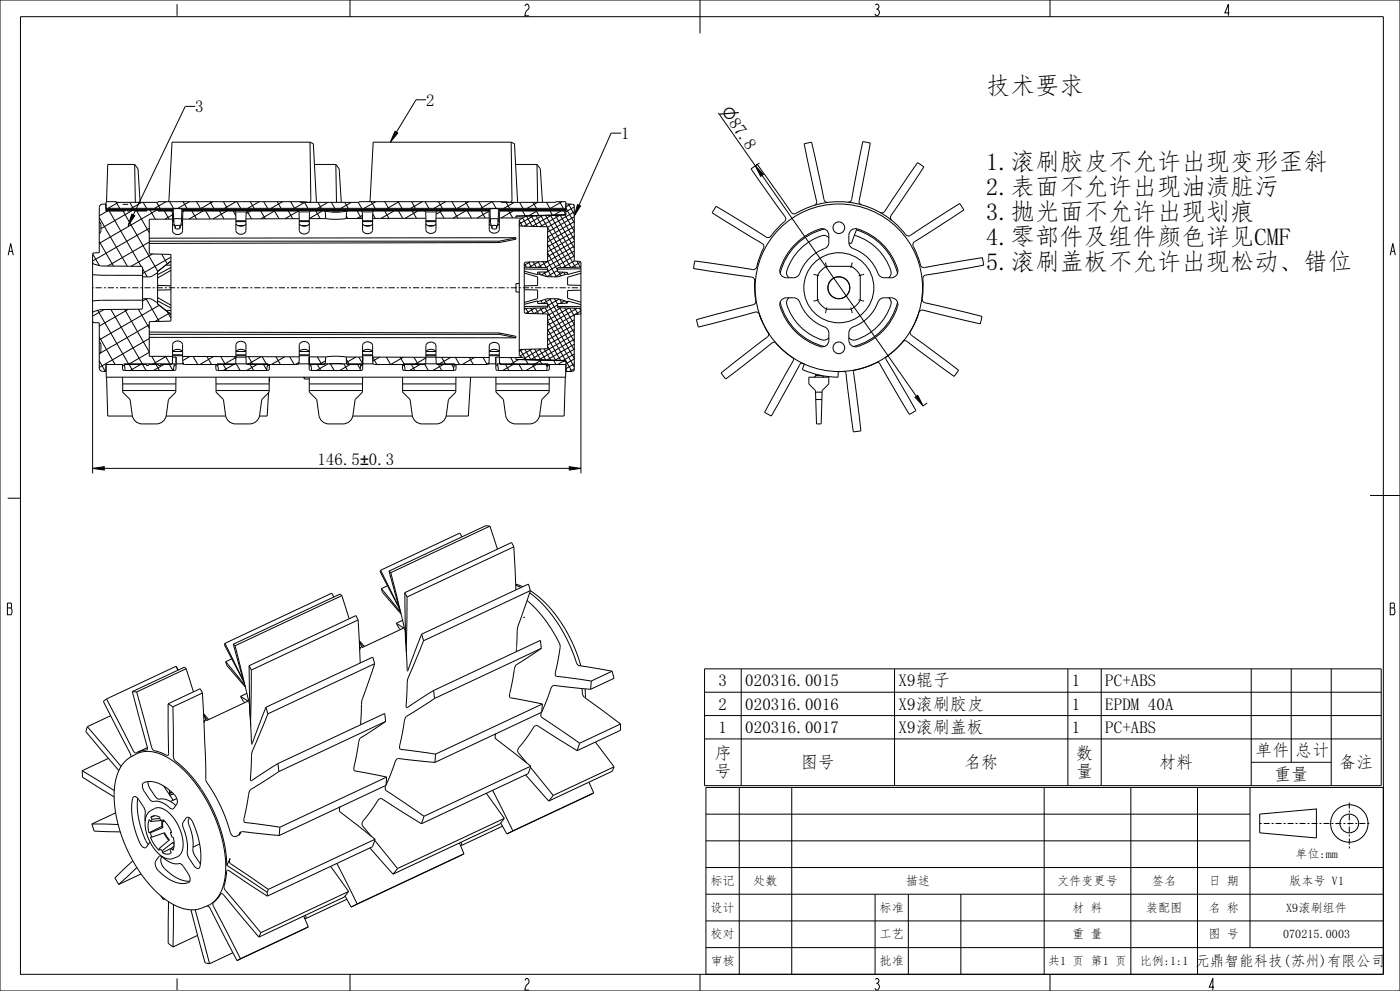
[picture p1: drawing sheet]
<svg xmlns="http://www.w3.org/2000/svg" width="420mm" height="297mm" viewBox="0 0 420 297" stroke-linecap="round" stroke-linejoin="round" font-family="sans-serif">
<g fill="none" stroke="#000" stroke-width=".3">
<path d="M0 0h420v297h-420zM105 0v5M210 0v10M315 0v5M58.6 31.9h-3l-15.6 32.5M118.5 39.4l.8 .5-2.2 2.7zM127.8 29.9h-3l-5.9 9.7M186.3 39.9h-3l-9.6 21.6M215.5 33.8l11.1 15.9M40.4 49.3l.3 .3a3.3 3.3 0 0 1 .8 3l.5 8M40.4 49.3h-8.1l-.3 11.1M40.4 49.3l.2 11.3"/>
<path d="M93 42.6h-41.4l-.9 17.2-.2 .6M93 42.6l1 .5 1 17.5M93 42.6l.2 17.3-.1 .5-.3 .2M94.3 49.3h6.4M100.7 49.3l.3 .3a3.3 3.3 0 0 1 .9 3l.5 8M100.7 49.3l.2 11.3M153.3 42.6h-41.3l-1 17.2-.2 .6M153.3 42.6l1 .5 1 17.5M153.3 42.6l.3 17.3-.1 .5-.4 .2M154.7 49.3h6.4M161.1 49.3l.3 .3a3.3 3.3 0 0 1 .8 3l.5 8M161.1 49.3l.2 11.3"/>
<path d="M226.6 49.7l2.4 2.6-.8 .5zM227.8 48.8l-1.3 1M228.6 52.6l46.3 66.2M27.8 78.7l.4 .4 2.2 .6 11.9 .1 .5 .5v11.9l-.3 .4-12.1 .2-2.2 .5-.4 .5M27.8 76.1l2 3.5M29.8 66.5l.5 .9-.1 2-.4 .6M29.8 72.4l4.2 7.3M29.8 65.2l8.4 14.6M31.6 61.1l.2 .4M31.8 63.1h5.8M31.8 62.8h20.2M31.8 62.3l.1 .1"/>
<path d="M32.2 63.2l-2.4 1.5M32.8 63.2l9.6 16.6M34.8 60.4l1.1 2M35.5 60.6l-3.1 1.8M36.9 63.2l10.4 18.1M38.2 62.9h-.6v.3h-5.8v-2.1l-1.1 .1a1 1 0 0 0-.9 1v13.5l-1.5 .1-.5 .5v65.6M38.2 62.9l.7 .1M38.2 62.9v.3h1.3v-.3M38.9 63v.2M38.9 60.6l1 1.8M39.4 63.2l-9.1 5.3M39.5 64.2l.9 .5-1.9 2.9z"/>
<path d="M39.5 62.9l-.6 .1M39.5 62.9h.6v.3h4v-.3h3.4M39.9 62.9l-.4 .3M40.1 63.1h4M41 63.2l3.8 6.5M42.5 60.6l-3.1 1.8M42.9 60.6l1.1 1.8M44.8 71.4l110-.2v.5l-5 1M44.8 68.4l-17 9.8M44.8 72.5l-12.5 7.2M45 62.9l1.6 2.8M45.8 76.1l-6.4 3.7"/>
<path d="M47 60.6l1 1.8M47.1 62.9l-17.3 10M47.4 62.9v.3l4.1 .1 .2 .4 .1 2M47.5 62.9l.3 .1M47.5 62.9v.3M47.8 63l.1 .3M47.8 63v.3M47.9 63.1h4.1M48.5 76.2l1.7 2.9M49.3 63.2l1.4 2.5M49.8 60.4l-3.4 2M50.9 60.4l1.1 2"/>
<path d="M51.3 78.3l-4 3.1M51.3 77.1l-8.5 4.9M51.3 78.2l-4 3.1v9.8l4 3.1M51.3 79.5h-1.6M51.6 63.5h.4M51.7 64.4l-2.2 1.3M51.8 66.4h.3M51.8 67.1l.6 .5M51.8 66.2h.3M51.8 65.7h-7v10.4l6.5 .2v19.9l-6.5 .2v10.4h7M51.8 69.2h.1M51.8 65.7v3.5"/>
<path d="M52 62.8l.3-.2a2.73 2.73 0 0 1 2.2 .2M52 62.8v.3M52 63.1l.1 3.5M52.1 66.6v-1l1.2-.1 1.1 .1 .1 1M52.1 66.6h.1M52.1 66.6l.5 1.9M52.6 68.5v-.9l.7-.1 .7 .1v.9M52.6 68.5h.1M52.6 68.5l.7 .1 .6-.1M54 68.5h-.1M54.4 66.6l-.5 1.9M54.4 66.4h.4"/>
<path d="M54.5 66.6h-.1M54.5 66.2h.3M54.5 63.1v3.5M54.5 63.5h.4M54.5 63.1h92.5M54.5 62.8v.3M54.5 62.8h92.5M54.8 65.7v3.5a1.57 1.57 0 0 1-1.5 1.1 1.57 1.57 0 0 1-1.5-1.1M54.8 67.1l-.6 .5M54.8 65.6v.1M54.9 60.4l1.2 2M56.8 60.4l-3.4 2"/>
<path d="M57.6 63.2l1.4 2.4M59 60.4l1.1 2M60.9 63.2l-4.2 2.5M61.7 63.2l1.4 2.4M63 60.4l1.1 2M63.8 60.4l-3.4 2M65.8 63.2l1.4 2.4M67 60.4l1.2 2M68 63.2l-4.1 2.4M70 63.2l.7 1.4M70.6 63.5h3.3M70.8 66.4h3"/>
<path d="M70.8 66.2h3M70.8 65.6l-.1-1.9-.5-.5h-14.9l-.5 .5v2M70.8 65.6l-16 .1M70.8 60.4l-3.5 2M71.1 60.4l1.1 2M71.4 67.6h1.8M73.8 65.6v3.6a1.59 1.59 0 0 1-1.5 1 1.59 1.59 0 0 1-1.5-1.1v-3.5M73.8 67.1a2 2 0 0 1-3 0M74.1 63.3l1.4 2.3M75.1 60.4l1.1 2M75.2 63.2l-1.4 .8M77.8 60.4l-3.5 2"/>
<path d="M78.2 63.2l1.4 2.4M79.1 60.4l1.2 2M83.2 60.4l1.1 2M83.7 65.6l-1.3-2.4-4.1 2.4M84.8 60.4l-3.5 2M86.5 63.2l1.3 2.3M87.2 60.4l1.1 2M89.4 63.3l-3.9 2.3M89.6 63.5h3.3M89.8 66.4h3M89.8 66.2h3M89.8 65.5l-.1-1.8-.5-.5h-14.9l-.5 .5v1.9"/>
<path d="M89.8 65.5l-16 .1M90 60.4l2.4 .2M90 60.4h-42.6l-.3 .2h-12.1l-.2-.2h-3v2h138l-.1-2h-3l-.2 .2h-15.9l-.2-.2M90 60.4l.3 .2h17.2M90.4 67.6h1.8M91.3 60.6l1.1 1.8M91.4 60.6l-3.1 1.8M92.8 65.5v3.6a1.59 1.59 0 0 1-1.5 1 1.59 1.59 0 0 1-1.5-1.1v-3.5M92.8 67.1a2 2 0 0 1-3 0M94.8 63.2l1.3 2.3M95.4 60.6l1 1.8M96.7 63.2l-3.9 2.3"/>
<path d="M97.2 63.2l-4.1 .1-.3 .4v1.8M97.2 63.2l3.7 .3 3.3-.2M97.2 63.2l.4 .5 .1 1.8M97.7 65.5h-4.9M98.4 60.6l-3.1 1.8M99.4 60.6l1 1.8M99.5 63.5h2.6M103.4 60.6l1.1 1.8M103.9 65.5a20.7 20.7 0 0 1-6.2 0M103.9 64.8l.4 .7M105.4 60.6l-3.1 1.8M107.2 63.2l1.3 2.3"/>
<path d="M107.5 60.6l1 1.8M108.6 63.5h3.3M108.7 64.5l-1.6 1M108.8 66.4h3M108.8 66.2h3M108.8 65.5l-.1-1.8-.2-.4-4.1-.1-.5 .5v1.8M108.8 65.5h-4.9M109.4 67.6h1.8M111.4 60.4l1.1 2M111.8 65.5v3.5a1.6 1.6 0 0 1-1.5 1 1.6 1.6 0 0 1-1.5-1.1v-3.4M111.8 67.1a2 2 0 0 1-3 0M111.8 64.2l.8 1.3"/>
<path d="M112.7 60.4l-3.4 2M115.4 60.4l1.2 2M115.4 63.2l1.3 2.2M118.1 63.2l-3.8 2.3M119.5 60.4l1.1 2M119.6 63.2l1.2 2.2M119.7 60.4l-3.5 2M123.5 60.4l1.1 2M123.7 63.2l1.3 2.2M125.3 63.2l-3.8 2.2M126.7 60.4l-3.5 2M127.5 60.4l1.2 2"/>
<path d="M127.6 63.5h3.3M127.8 66.4h3M127.8 66.2h3M127.8 65.4l-.1-1.7-.5-.5h-14.9l-.5 .5v1.8M127.8 65.4l-16 .1M128.4 67.6h1.8M130.8 65.4v3.5a1.6 1.6 0 0 1-1.5 1.1 1.6 1.6 0 0 1-1.5-1.1v-3.5M130.8 67.1a2 2 0 0 1-3 0M131.6 60.4l1.1 2M132 63.2l1.2 2.2M132.5 63.2l-1.7 1M133.7 60.4l-3.5 2"/>
<path d="M135.6 60.4l1.1 2M136.1 63.2l1.2 2.2M139.6 63.2l-3.7 2.2M139.6 60.4l1.2 2M140.2 63.2l1.2 2.2M140.7 60.4l-3.5 2M143.7 60.4l1.1 2M144.2 62.4l3.4-2 1.2 2M144.4 63.2l1.2 2.1M146.5 63.4l-3.4 2M146.8 67.1l.6 .5M146.8 66.4h.3"/>
<path d="M146.8 66.2h.3M146.8 65.3l-.1-1.6-.5-.5h-14.9l-.5 .5v1.7M146.8 65.3v3.5a1.6 1.6 0 0 0 1.5 1.1 1.6 1.6 0 0 0 1.5-1.1M146.8 65.3l-16 .1M147 62.8l.3-.2a2.73 2.73 0 0 1 2.2 .2M147 62.8v.3M147 63.5l.1 3.1M147 63.1v.4h-.4M147.1 66.6v-1l1.2-.1 1.1 .1 .1 1M147.1 66.6h.1M147.1 66.6l.5 1.9M147.6 68.5v-.9l.7-.1 .7 .1v.9"/>
<path d="M147.6 68.5h.1M147.6 68.5l.7 .1 .6-.1M149 68.5h-.1M149.4 66.4h.4M149.4 66.6l-.5 1.9M149.5 66.6h-.1M149.5 66.2h.3M149.5 63.5h.4M149.5 63.1h20.3M149.5 63.1v3.5M149.5 62.8h20.3M149.5 62.8v.3"/>
<path d="M149.8 72.7l-105 .3M149.8 72.3h-105M149.8 72.3v.4M149.8 65.3h7l1.4 2.5M149.8 65.3v3.5M149.8 67.1l-.6 .5M149.8 68.8h.1M150.4 60.4l2.4 .2M150.4 60.4h-42.7l-.2 .2M151.8 60.6l1.1 1.8M152.6 63.2l1.2 2.1M153.9 63.2l-3.6 2.1"/>
<path d="M154.3 60.6l-3.1 1.8M154.8 71.3l-5 1M154.8 64.7v.7M155.8 67.3l.5 .5 8 .2v10.4l-6.5 .2-.5 .5v14.6l.5 .2 6.5 .2v10.4l-8 .2-.5 .5M155.8 66.2l.9 1.6M155.9 60.6l1 1.8M156.8 63.2l.8 1.5M157.3 79l.6 1.1M158.5 64.7l-1.1 .3-1.6 .9v40.7l1.6 .9 1.1 .2M158.5 64.7l11.3-.3v-3.3l2 .1 .5 .5v16.5l1.5 .1 .5 .5v63.1M158.5 78.5l.9 1.6M159 78.5l-1.7 1"/>
<path d="M159.4 64.7l1.8 3.2M159.9 60.6l1 1.8M160 78.5l.9 1.7M160 64.7l-4.2 2.4M160.8 64.7l1.9 3.2M160.9 63.2l.8 1.4M161.1 63.2l-2.4 1.4M161.3 60.6l-3.2 1.8M161.4 78.5l1 1.7M161.6 78.5l-2.8 1.6M162.3 64.6l1.9 3.4M162.7 64.6l-5.5 3.2"/>
<path d="M162.9 78.4l1 1.8M163.7 64.6l9 15.5M163.9 60.6l1.1 1.8M164.3 78.3l2.7 4.7M164.3 75.8l3 5.2M164.3 73.2l4 7M164.3 70.7l5.5 9.5M164.3 68.1l6.9 12M165 63.2l.7 1.3M165.2 64.6l7.1 12.3M165.3 64.6l-5.7 3.2-1.7-3M166.6 64.5l5.7 9.9"/>
<path d="M167.9 60.4l1.1 2M168 64.5l-5.9 3.4M168 64.5l4.3 7.3M168.2 63.2l-2 1.2M168.6 60.4l-3.5 2M169.2 63.2l.5 .9M169.5 64.5l2.8 4.8M169.8 63.2h-19.5l-.5 .5v1.6M169.8 64.2l-1 .2-10.3 .3M169.8 62.4l2.5 4.3M169.8 64.1l-1 .3-14 .4M170.5 61.2l1.8 3"/>
<path d="M171.2 61.2l-1.4 .8M172.1 61.3l.2 .3M172.3 62l-2.5 1.5M172.3 63.5l-8 4.6M172.3 65l-8 4.6M172.3 66.4l-8 4.6M172.3 67.9l-8 4.6M172.3 69.4l-8 4.6M172.3 70.8l-8 4.7M172.3 72.3l-8 4.6M172.3 73.8l-11.1 6.4M172.3 75.2l-8.6 5"/>
<path d="M172.3 76.7l-8 4.6M172.3 78.2l-3.5 2M173.1 78.3l1 1.8M173.2 61.3l1 .4-1.9 3zM174.2 78.5l-2.8 1.6M174.3 80l-.2 .1M238.1 73.6a16.9 16.9 0 0 1 8.7-5.1 2 2 0 0 1 1.9 2 3.9 3.9 0 0 1-.6 3.5l-.3 .3a13.2 13.2 0 0 0-8.1 8.1 2 2 0 0 1-1.7 .8h-2.1a2 2 0 0 1-1.9-2.6l1.7-3.7zM247.3 68.6a18.1 18.1 0 0 0-13.3 13.3M247.6 78.7l.3 .9M247.9 79.6v.1M247.9 79.6v.2M247.9 79.7h.1"/>
<path d="M247.9 79.8l-1.5 1.2-1.2 1.5M247.9 79.8l.2 .5M247.9 79.8h7.5M248.4 60.7l-.7-.2-.5-.7-3.7-17.2-.9 .2-1.4 .3 3.8 17.3-.1 .6-.5 .5M248.7 71.3l-.8-.6a2.8 2.8 0 0 0-2.6 .4 16.1 16.1 0 0 0-9.3 10.5l.1 .9 .6 .7M254.3 60.6l.7-.2 .5-.6 3.3-17.4 1.4 .3 .9 .2-3.4 17.3 .2 .8 .6 .4M255.2 69.2l.9-.6a3.3 3.3 0 0 1 2.5 .5 17.8 17.8 0 0 1 10.8 12.3 2 2 0 0 1-2 1.8 3.9 3.9 0 0 1-3.5-.5l-.3-.3a13.2 13.2 0 0 0-8.1-8.1 2 2 0 0 1-.8-1.7v-2.5zM255.4 79.8l1.5 1.2 1.2 1.5M255.4 79.8l-.2 .5M255.4 79.7h.1M255.7 78.7l-.3 1.1M256.3 70.6a16 16 0 0 1 11 11l-.1 .9-.6 .7"/>
<path d="M256.9 68.9a18.1 18.1 0 0 1 12.4 13M256.9 68.9l-1.5 4.1-.7-.2M257.1 68.6l-.2 .3M264 63.7l.7 .1 .7-.4 9.9-14.7 1.1 .8 .8 .5-9.9 14.6-.2 .8 .4 .6M27.8 82.2l2.6 .3 12.4 .2M27.8 96.2l.5 .5h1.5v13.6a1 1 0 0 0 .9 1h1.1v-2.1M27.8 86.2h.3M28.7 86.2h1.8M29.3 93l9.4 16.2M31.1 86.2h.6M31.2 92.8l-3.4 2M32.3 86.2h1.9"/>
<path d="M33.3 92.7l10.5 18.3M34.8 86.2h.6M36 86.2h1.9M37.4 92.7l7.4 12.8M38.5 86.2h.6M38.5 92.7l-8.7 5M39.7 86.2h1.8M41.5 92.7l3.3 5.7M42.1 86.2h.6M42.8 89.8l-12.4 .2-2.6 .3M42.8 89.5l2.5 .1 1.8 1 .2 .5M42.8 80.6l1.4 2.4"/>
<path d="M43.3 86.2h1.9M43.8 89.5l3.9 6.8M44 89.5l-1.2 .7M44.8 97.3l-15 8.7 .5-.9-.1-2-.4-.6M44.8 99.5l105 .3M45.8 86.2h.6M47 86.2h1.9M47.3 81.4l-.2 .4-1.8 1.1h-2.5M47.3 89.2l4 2.3M47.3 90.2l4 2.1M47.3 85.5l4 .1M47.3 91.1l4 3.1"/>
<path d="M47.7 91.5l-17.9 10.4M49.5 86.2h.6M49.7 93h1.6M50.2 93.4l1.1 1.9M50.7 86.2h1.8M50.8 93.9l-4.3 2.5M51.3 81l-4 2.3M51.3 80.2l-4 2.1M51.3 86.8l-4 .1M53.1 86.2h.6M54.3 86.2h1.9M56.8 86.2h.6"/>
<path d="M58 86.2h1.8M60.4 86.2h.6M61.6 86.2h1.9M64.1 86.2h.6M65.3 86.2h1.9M67.8 86.2h.6M69 86.2h1.8M71.4 86.2h.6M72.6 86.2h1.9M75.1 86.2h.6M76.3 86.2h1.9M78.8 86.2h.6"/>
<path d="M80 86.2h1.8M82.4 86.2h.6M83.6 86.2h1.9M86.1 86.2h.6M87.3 86.2h1.8M89.7 86.2h.6M90.9 86.2h1.9M93.4 86.2h.6M94.6 86.2h1.9M97.1 86.2h.6M98.3 86.2h1.8M100.7 86.2h.6"/>
<path d="M101.9 86.2h1.9M104.4 86.2h.6M105.6 86.2h1.9M108.1 86.2h.6M109.3 86.2h1.8M111.7 86.2h.6M112.9 86.2h1.9M115.4 86.2h.6M116.6 86.2h1.8M119 86.2h.6M120.2 86.2h1.9M122.7 86.2h.6"/>
<path d="M123.9 86.2h1.9M126.4 86.2h.6M127.6 86.2h1.8M130 86.2h.6M131.2 86.2h1.9M133.7 86.2h.6M134.9 86.2h1.9M137.4 86.2h.6M138.6 86.2h1.8M141 86.2h.6M142.2 86.2h1.9M144.7 86.2h.6"/>
<path d="M145.9 86.2h1.8M148.3 86.2h.6M149.5 86.2h1.9M149.8 99.8l5 1v.4l-110-.1M149.8 99.8v.4M152 86.2h.6M153.2 86.2h1.9M155.7 86.2h.6M155.8 85h-1v2.5h1M156.9 86.2h1.8M157.3 81.8l4 1.2v2.6l-4 .1M157.3 80.1l7 .1v1.3h-3v.8l-4-1"/>
<path d="M157.3 86.8l4 .1v2.6l-4 1.2M157.3 91.2l4-1v.7l3 .1v1.2l-7 .2M157.3 80.6l7 .1M157.7 92.4l.9 1.6M157.8 92.4l-.5 .3M159.2 92.4l.9 1.6M159.3 86.2h.6M160.5 92.3l-2.8 1.6M160.5 86.2h1.9M160.6 92.3l1 1.7M161.3 90.4l2.7-.8 3-.1 3.3 .9M161.3 82.1l2.7 .8 3 .1 3.3-.9"/>
<path d="M161.4 81.5l-.1 .1M161.7 81.5l.5 .8M162.1 92.3l1 1.8M162.3 90.1l.5 .9M163 86.2h.6M163.2 92.3l-3 1.7M163.2 81.5l.8 1.4M163.5 92.3l8.8 15.2M163.5 89.7l8.8 15.2M164 81.5l-1.6 .9M164.2 86.2h1.9M164.3 91.8l-7 .1"/>
<path d="M164.3 98.7l5.4 9.3M164.3 96.1l8 13.9M164.3 80.9l1.2 2.1M164.9 89.5l7.4 12.9M165.3 89.5l-2.4 1.5M166.3 89.5l1 1.7M166.7 86.2h.6M167.3 91.8l7 .1M167.3 81.1l-3.2 1.8M167.3 91.4l-4.7 2.7M167.6 81.5l.7 1.2M167.7 89.6l-3.4 2"/>
<path d="M167.9 86.2h1.8M167.9 89.7l.7 1.2M167.9 92.3l4.4 7.5M168.2 92.3l-3.9 2.3M168.9 81.6l-2.3 1.4M169.1 81.6l.4 .7M169.4 90.2l-1.4 .8M169.4 92.3l2.9 5-8 4.6M169.7 90.3l.3 .5M170.3 86.2h.6M170.7 92.3l-6.4 3.7M170.9 92.3l1.4 2.4"/>
<path d="M171.5 86.2h1.9M172.3 94.4l-8 4.6M172.3 95.8l-8 4.6M172.3 98.8l-8 4.6M172.4 92.4l1 1.8M173.1 92.4l-8.8 5.1M173.9 92.4l.4 .7M174 86.2h.3M174.3 93.7l-.5 .5h-1.5v16.6l-.3 .4-2.2 .2v-3.4l-11.3-.3M174.3 81.9l-4 1.2v2.3l4 .1M174.3 80.1l-7 .1v1.3l3 .2v.6l4-1.1M174.3 87l-4 .1v2.3l4 1.2"/>
<path d="M174.3 91.3l-4-1.1v.6l-3 .2v1.2l7 .2M174.3 80.6l-7 .1M174.3 93.2l-1.8 1M227.9 94.5l1.2 2.8 1.5 2.7M230.6 99.9l-.3 1-14 10.9 .3 .4 1.1 1.4 13.9-10.8 1.1-.2M234 90.6a18.1 18.1 0 0 0 13.3 13.3M234.6 89.8l1.3-.6a3.9 3.9 0 0 1 3.5 .6l.3 .3a13.2 13.2 0 0 0 8.1 8.1 2 2 0 0 1 .9 1.7v2.1a2 2 0 0 1-2.7 1.9 18 18 0 0 1-12.1-12.8zM236.7 89.2l-.6 .8a2.8 2.8 0 0 0 .4 2.6 16.1 16.1 0 0 0 10.5 9.3l.9-.1 .8-.6M244.1 82.2l1.1 .3M245.1 90l-1 .3M245.1 82.5h.1M245.1 90h.1"/>
<path d="M245.2 82.5l.5 .2M245.2 90l1.2 1.5 1.5 1.2M245.2 82.5v7.5M245.2 90h-.1M245.7 89.8l-.5 .2M247.9 92.8h.1M247.9 92.7l-.3 1.1M247.9 92.7h7.5M248.1 92.2l-.2 .5M255.2 92.2l.2 .5M255.4 92.7v.1M255.4 92.8h.1"/>
<path d="M255.4 92.8l.3 1M257.6 89.8l.5 .2M258.1 90l-1.2 1.5-1.5 1.2M258.1 82.5l-.5 .2M258.1 90h.1M258.1 82.5v7.5M258.2 90h.1M258.2 82.5h.1M258.2 90l1 .3M258.2 82.5h-.1M259.2 82.2l-1 .3M263.9 89.8a3.9 3.9 0 0 1 3.5-.6 2 2 0 0 1 1.9 2.6 18 18 0 0 1-12.8 12.2 2 2 0 0 1-1.8-2 3.9 3.9 0 0 1 .5-3.5l.3-.3a13.2 13.2 0 0 0 8.1-8.1z"/>
<path d="M266.6 89.2l.6 .8a2.8 2.8 0 0 1-.4 2.6 16.1 16.1 0 0 1-10.5 9.3l-.9-.1-.7-.6M269.3 90.6a18.1 18.1 0 0 1-13.3 13.3M273 99.3l.3 1.1 14.3 10.6-.3 .3-1.1 1.5-14.1-10.5-1.1-.1M274.7 96.1l1.1-2.7 1-.5 17.3 4.2 .5-2.3-17.5-4.2-.4-.9 .2-3.1v-3.2l.3-.7 .5-.3 17.4-2.9-.4-2.3-17.8 3-.7-.6-1-3-1.3-2.9v-.7l.4-.5 14.8-9.6-1.2-1.9-14.8 9.6h-1a25.7 25.7 0 0 0-33.8-6.5l-.9-.4-10.2-14.4-1.9 1.3 10.4 14.8-.3 .9-2.2 2.2-2 2.4-.7 .3-.6-.2-15.1-9.2-1.2 2 15.3 9.4 .2 1-1.2 2.9-1 3.2-.4 .4-.7 .1-17.4-2.6-.3 2.3 17.8 2.7 .5 .8v3.1l.3 3.2-.2 .7-.5 .3-17.1 4.5 .6 2.2 17.2-4.5 1 .4 .9 2.2M275.4 94.6l-2.4 4.9M29.8 108.2l1.8 3.1M29.8 101l4.7 8.2M31.8 109.2h5M32 113l.3 11.7h7.4M36.8 113v4.5l2.2 2.2 .7 4.8a3 3 0 0 0 2.9 2.5h4.3a3 3 0 0 0 3-2.5l.6-4.8 2.2-2.2 .1-4.5M36.8 115.1h16M36.8 117h15.9"/>
<path d="M37.1 109.6h.3M37.4 109.6l-.3-.6h15.3l-.4 2M37.4 109.6l.1 1.4M38.6 109l1.2 2M42.5 109l-3.5 2M44.8 100.2h105M44.8 101.5l-15 8.6M44.8 105.6l-6.3 3.6M45.5 106.8l1.4 2.4M46.7 109l1.1 2M49.5 109l-3.5 2M49.7 106.8l1.4 2.4"/>
<path d="M49.8 106.8l-4.2 2.4M50.7 109l1.2 2M51.8 107h1M51.8 106.3h3M51.8 106.8l-.1 2-.5 .4h-3.1v.3h-.6v-.3h-2.9v.3h-.6v-.3h-6.6v.3h-.6v-.3M51.8 103.3v3.5M51.8 106.6h3M51.8 103.3a1.58 1.58 0 0 1 1.5-1.1 1.58 1.58 0 0 1 1.5 1.1M51.8 103.3h.1M52 105.2a2.05 2.05 0 0 1 2.8 .1h-3zM52.8 109v1.7l-.5 .3h-15.1l-.4-.4-.1-1.4M52.8 107v2.2l-.6 .4"/>
<path d="M52.8 107v2M52.8 109h2.1M54.8 103.3h.1M54.8 106.8v2l.5 .4h14.9l.5-.4 .1-1.9M54.8 103.3v3.5M54.8 106.8l16 .1M54.8 108.6l.4 .6M57 106.8l-2.2 1.3M57.9 106.8l1.4 2.4M62.1 106.8l1.4 2.4M64.1 106.9l-4.2 2.3M64.7 109.2l.1 1.5 .5 .3h15.1l.4-.4v-1.4"/>
<path d="M64.8 113v4.5l2.2 2.2 .7 4.8a3 3 0 0 0 2.9 2.5h4.3a3 3 0 0 0 3-2.5l.6-4.8 2.2-2.2 .1-4.5M64.8 115.1h16M64.8 109.2l.6 .4M64.8 117h15.9M65.5 111l-.4-2h15.3l-.4 2M66.2 106.9l1.4 2.3M66.9 109l1.1 2M70.4 106.9l.4 .6M70.4 109l-3.4 2M70.8 107.1l-3.7 2.1M70.8 103.4v3.5M70.8 106.3h3"/>
<path d="M70.8 106.6h3M70.8 103.4h.1M70.8 103.4v-.1a1.59 1.59 0 0 1 1.5-1 1.59 1.59 0 0 1 1.5 1.1v3.5M70.8 107h3M70.9 109l1.1 2M71 105.2a2.05 2.05 0 0 1 2.8 .1h-3zM73.8 106.9v1.9l.5 .4h14.9l.5-.4 .1-1.9M73.8 106.9h16M74.5 106.9l1.4 2.3M74.9 109l1.2 2M77.4 109l-3.4 2M78.3 106.9l-4 2.3"/>
<path d="M78.6 106.9l1.4 2.3M79 109l1 1.9M80.6 117.7l-.4 7h-2.4M80.7 109.2l-.5 .4M80.8 113v1.3M82.8 106.9l1.3 2.3M85.4 106.9l-4 2.3M86.9 106.9l1.4 2.3M89.6 109h3.1M89.7 108.6l-1.1 .6M89.8 103.5v3.4M89.8 103.4v.1"/>
<path d="M89.8 103.4a1.59 1.59 0 0 1 1.5-1 1.59 1.59 0 0 1 1.5 1.1v3.5M89.8 106.3h3M89.8 106.6h3M90 105.2a2.05 2.05 0 0 1 2.8 .1h-3zM91 113l.4 .6M91.3 113l.1 .6M91.4 113.6h1.4M92.7 109l.1 1.7 .5 .3h15.1l.4-.4v-1.6M92.7 107l.1 2.2 .5 .4M92.7 107h.1M92.7 107v2M92.8 113v4.5l2.2 2.2 .7 4.8a3 3 0 0 0 2.9 2.5h4.3a3 3 0 0 0 3-2.5l.6-4.8 2.2-2.2 .1-4.5"/>
<path d="M92.8 117h15.9M92.8 115.1h16M92.8 107v1.8l.5 .4h4.1l.2-.4 .1-1.8M92.8 107h4.9M93.1 109h15.3l-.4 2M93.1 109h.1M93.1 109l.1 .2M93.2 109.2h.1M93.2 109.2l.3 1.8M93.3 109.6h.1M95.1 109l1.1 2M95.2 107l1.3 2.2"/>
<path d="M97.6 108.1l-1.9 1.1M97.7 107a20.7 20.7 0 0 1 6.2 0M98.4 109l-3.5 2M98.7 109h4.2M99.1 109l1.2 2M103.2 109l1.1 2M103.9 107v1.8l.5 .4h4.1l.2-.4 .1-1.8M103.9 107h4.9M103.9 107.7l.9 1.5M105.4 109l-3.5 2M106.8 107l-2.9 1.6M107.2 109l.9 1.6"/>
<path d="M107.6 107l1.1 1.9M108.8 106.3h3M108.8 106.6h3M108.8 107v-3.5a1.6 1.6 0 0 1 1.5-1.1 1.6 1.6 0 0 1 1.5 1.1v3.5M108.8 107h.1M108.8 107v2.2l-.6 .4M108.8 109h3.1M108.8 107v2M109 105.2a2.05 2.05 0 0 1 2.8 .1h-3zM111.8 107v1.8l.5 .4h14.9l.5-.4 .1-1.7M111.8 107l16 .1M111.8 107l1.3 2.2"/>
<path d="M113.9 107l-2.1 1.2M115.9 107l1.3 2.2 3.8-2.1M120.1 107.1l1.2 2.1M120.7 109.2l.1 1.5 .5 .3h15.1l.4-.4v-1.4M120.8 113v4.5l2.2 2.2 .7 4.8a3 3 0 0 0 2.9 2.5h4.3a3 3 0 0 0 3-2.5l.6-4.8 2.2-2.2 .1-4.5M120.8 117h15.9M120.8 115.1h16M120.8 109.2l.6 .4M121.5 111l-.4-2h15.3l-.4 2M123.3 109l1.2 2M124.2 107.1l1.3 2.1M126.3 109l-3.4 2"/>
<path d="M127.3 109l1.2 2M127.8 107.3l-3.4 1.9M127.8 106.3h3M127.8 106.6h3M127.8 107.1v-3.6a1.6 1.6 0 0 1 1.5-1 1.6 1.6 0 0 1 1.5 1.1v3.5M127.8 107h3M128 105.2a2.05 2.05 0 0 1 2.8 .1h-3zM130.8 107.1v1.7l.5 .4h14.9l.5-.4M130.8 107.1h16M131.4 109l1.1 2M132.5 107.1l1.2 2.1M133.3 109l-3.4 2"/>
<path d="M135.2 107.1l-3.7 2.1M135.4 109l.7 1.2M136.6 107.1l1.3 2.1M136.7 109.2l-.5 .4M140.8 107.1l1.2 2.1M141.2 113l-.7 11.7h-6.7M142.3 107.1l-3.6 2.1M144.9 107.1l1.2 2.1M146.6 109h2.1M146.7 108.7l-.9 .5M146.8 106.3h3M146.8 106.6h3"/>
<path d="M146.8 107.1v-3.4a1.59 1.59 0 0 1 1.5-1.1 1.59 1.59 0 0 1 1.5 1.1v3.5M146.8 107.1l-.1 1.7M147 105.2a2.05 2.05 0 0 1 2.8 .1h-3zM148.7 107l.1 2.2 .6 .4M148.7 109l.1 1.7 .5 .3h15.1l.4-.4v-1.4M148.7 107h1.1M148.7 107v2M148.8 117.5h.1M148.8 117h15.9M148.8 115.1h16M148.8 113v4.5M149.5 111l-.4-2h15.3l-.4 2"/>
<path d="M149.8 100.2l5 1M149.8 107.2v1.6l.5 .4h19.5l-.1 3.8h-137.8l-.1-3.8M149.8 107.2h5M149.8 108.5l.4 .7M151.5 109l1.2 2M153.2 107.2l1.2 2M154.3 109l-3.5 2M154.8 107.7l3.7 .1M155.6 107.8l-2.6 1.4M155.6 109l1.1 2M156 104.8l1.7 2.8M156.7 107.1h-1.9v.6l14 .4"/>
<path d="M156.9 104.7l-1.1 .6M157.7 107.8l.8 1.4M158.5 107.8l10.3 .3M158.9 104.7l1.8 3.1M159.5 104.6l-3.5 2.1M159.6 109l1.2 2M160.4 104.6l1.8 3.2M161.3 109l-3.5 2M161.8 104.6l1.9 3.3M161.9 107.9l.8 1.3M162.2 104.6l-4.9 2.8M162.4 107.9l-2.2 1.3"/>
<path d="M163.3 104.5l1.9 3.4M163.6 109l.5 .9M164.3 103.8l2.4 4.2M164.3 101.2l3.9 6.8M164.7 109.2l-.5 .4M164.8 113l-.1 4.5-2.2 2.2-.6 4.8a3 3 0 0 1-3 2.5h-4.3a3 3 0 0 1-2.9-2.5l-.7-4.8-2.2-2.2M166.1 108l.7 1.2M168.8 108.1l1 .3M169 108.1l.8 .2M169.1 108.2l-1.8 1M169.6 113l-.4 11.7h-7.4M169.8 110.8l.3 .6"/>
<path d="M169.8 108.2l1.7 3.1M172.3 100.2l-13.1 7.6-1.7-3.1M172.3 101.7l-10.6 6.1M172.3 103.2l-8.2 4.7M172.3 104.6l-5.8 3.4M172.3 106.1l-3.3 1.9M172.3 107.6l-2.5 1.4M172.3 109l-2.5 1.5M172.3 110.5l-1.4 .8M232.6 102.6l2.8 2.8 2.6 1.9v.5l-8.6 15.8 2 1.1 8.5-15.4 .7-.5M240.5 108.8l.8 .3M241.3 109.1l-.6 1.6a27.3 27.3 0 0 0 10.7 2.3l.1-1.7h2"/>
<path d="M242.7 113h6l-.1 2.1-1.9 1.9-.3 10h-1.4l-.3-10-2-1.9zM244.7 112.6l-.5 .4M244.7 112.6h1.6M244.7 112.1v.5M244.7 117.5h1.9M244.7 119.7h1.9M246.7 112.6l.5 .4M256.3 110.9l-.2 .7 2.2 17.5-.9 .2-1.4 .1-2.2-17.5-.4-.6M263.3 108.5l-3.8 1.6-3.3 .9M265.8 107l.1 .8 8.9 15.3-.4 .2-1.6 .9-8.9-15.2-.7-.5M271.1 102.2l-2.8 2.8-2.5 2M274.5 119.1l.8-.6 1.6 3.1z"/>
<path d="M49.8 124.7h17.9M105.8 124.7h17.9M170.8 139.9l3.5 .5-3.5 .5zM278.2 120.8l-1.4 .9M2.3 149.3h3.8M27.8 140.4l3.5-.5v1zM31.3 140.4h139.5M147 157.7l2.2 6.9M147 157.7l-1.3-.1-29 13.6M147 157.7l-29.8 13.9M411 148.5h9M100.2 178.9l-.7-1.1-32 15"/>
<path d="M102.6 178.5l2.1 6.9M102.6 178.5l-.6-.5-32 15.1M102.6 178.5l-32.1 15M114.2 170.9l5.6 11.4M114.2 170.9l-.2 .4 5.5 10.3M114.4 176.4l5.7 7M114.4 176.4l.2 .6a2.91 2.91 0 0 0 1.3 1.9l4.4 5M116.2 175.6l-1.8 .8M116.7 171.2l3.6 12.7M116.7 171.2l.5 .4M117.2 171.6l3.1 12.3M121.4 177.6l.7 1.3"/>
<path d="M121.4 177.6l.3 14.9M122.1 178.9l-.2 16.7M138.6 160.9l-.7-1.1-23.7 11.1M154.1 163.9l.7 12.9M154.1 163.9l-.6-1.3-32.1 15M154.1 163.9l-32 15M154.7 175.1l2.1 .7M154.7 175.4l1.6 .7M158.9 177.7a44.7 44.7 0 0 1 14.4 21.5l.4 .3 9.9 1.7M159.1 177a40.5 40.5 0 0 1 15.2 22.6M159.1 177l-3.8 10.9-.4 7.4M159.1 177l-.6-2-32 15.1"/>
<path d="M159.1 177l-32 15M67.5 192.8l5.6 11.5M67.5 192.8l-.2 .4 5.4 10.3M67.7 198.3l5.7 7M67.7 198.3l.2 .6a2.91 2.91 0 0 0 1.3 1.9l4.4 5M69.5 197.5l-1.8 .8M70 193.1l3.6 12.7M70 193.1l.5 .4M70.5 193.5l3.1 12.3M74.7 199.5l.7 1.3M74.7 199.5l.3 14.9M107.4 185.8l.7 12.9"/>
<path d="M107.4 185.8l-.6-1.3-32.1 15M107.4 185.8l-32 15M107.8 192l1.5 1.7M107.8 192.1l1.1 1.8M107.8 192.5l.6 1.5M108.3 194l-.4 .2M108.3 194l-.4 .8M108.4 194h-.1M108.4 194h.1M112.4 198.9l-3.8 10.9-.4 7.4M112.4 198.9l-.6-2-32 15.1M112.4 198.9l-32 15"/>
<path d="M118.9 186.8l2.2 1.4M118.9 186.8l.9 1.6 .4 .2M120.3 183.9l1.2 5.2 .2 3.4M120.8 185.9l-1.9 .9M121.3 188.1l-12.7 6M121.7 192.5v.4M121.7 192.9l.2 2.7M121.7 192.5l.1 .4M126.5 190.1l.6 1.9M126.5 190.1l-4.3 11-.3-5.5M127.1 192l-4.8 11.5-.5 7.9 .1 .6 .2 .1M158.1 180l.1 .1a36.4 36.4 0 0 1 9.9 13.6l-1.5 8 .1 .9 10.7 1.5"/>
<path d="M162.4 194.3l-.3-2.4-32 15M162.4 194.3l-7.7 5.1-.4 1.1-1.4 8.1 .3 .5 9.5 1.9M162.4 194.3l-32 15M26.2 217.8l10.1 11.9M26.2 217.8l-.4 1.5 9.9 11.6M32 209.5l8 15.6 .5 .5h.4M32 209.5l-1 .7 8.1 15.6 .1 1.1M33.2 214.5l-7 3.3M39.7 207.3l1.3 .1M39.7 207.3l4.5 16.9-.2 .6-2.7 .6M41 207.4l4.6 16.9 .6 .6 4 1.5 .4-.5-.2-15M50.4 210.9l1.5 .9"/>
<path d="M51.9 211.8l.1 15 .4 1a44 44 0 0 1 15.6 31.5M53.5 200.8l-.7-1.1-20.8 9.8M55.9 200.4l2.1 7M55.9 200.4l-.6-.5-15.6 7.4M55.9 200.4l-14.9 7M60.7 207.7l1 19.7v6.1l.4 1.1M60.7 207.7l-.6-1.3-9.7 4.5M60.7 207.7l-8.8 4.1M61.1 213.9l1.5 1.7M61.1 214.1l1.1 1.7M61.1 214.4l.6 1.5M61.6 215.9l-.4 .2"/>
<path d="M61.6 215.9l-.4 .8M61.7 215.9h-.1M61.7 215.9h.1M72.2 208.7l2.2 1.4M72.2 208.7l.9 1.6 .4 .3M73.6 205.8l1.2 5.2 .2 3.4M74.1 207.8l-1.9 .9M74.6 210l-12.7 6M75 214.4v.4zM75 214.8l.2 2.7M75.4 200.8l-.2 16.7M79.8 212l.6 1.9"/>
<path d="M79.8 212l-4.3 11-.3-5.5M80.4 213.9l-4.8 11.5-.5 7.9 .1 .6 .2 .1M115.7 216.2l-7.7 5.2-.4 1-1.5 8.1 .3 .5 9.6 1.9M115.7 216.2l-.3-2.4-32 15.1M115.7 216.2l-32.1 15M122.2 212.1h-.1M130.1 206.9l.3 2.4M130.1 206.9l-7.9 5.2M130.4 209.3l-8.7 5.6-.4 1.1-1.4 7.9 .3 .7 10.5 1.4M148.7 219.9l-.2 1 .3 .6 10.4 8.1M162.5 213.5l-.2 .8 .2 .7 11.4 7.7M162.7 211l-.2 2.5-32 15"/>
<path d="M162.7 211l-32 15M174.6 206.4a3 3 0 0 0 .8 2.6l10.8 8M175.5 206.4l.1 2.8M177.2 206.6l-11.2-1.1-.7 .8-2.8 7.1M177.4 204.1l-.2 2.5M183.6 201.2l.6 2.1-7 3.3M183.6 201.2l-6.2 2.9M186.2 217v1.9l-13.1 6.1M186.2 217l-12.3 5.7M211.4 200.5h203v35h-203zM211.4 207.5h203M211.4 214.5h203"/>
<path d="M222.4 200.5v35M268.4 200.5v35M320.4 200.5v35M330.4 200.5v35M375.4 200.5v35M387.4 200.5v28M399.4 200.5v35M24.7 231l9.6 5.9M24.7 231l.1 1.9 9.4 5.9M32.5 227.3l-7.8 3.7M39.2 226.9a11 11 0 0 0-4.9 9.3 42.3 42.3 0 0 0 9.9 28.2 20.4 20.4 0 0 0 12.6 8.2l2.4-.1 2.9-1M39.2 226.9l1.6-.9a9.4 9.4 0 0 1 9.3 .9 38.7 38.7 0 0 1 15.2 20.4 29.6 29.6 0 0 1 1.4 18.9 8.4 8.4 0 0 1-4.6 5.3"/>
<path d="M40.9 225.6h.1M41.3 225.4l-.4 .2M41.3 239.2a22.9 22.9 0 0 0 3.2 13.8M42.9 234.7a6.6 6.6 0 0 1 7 1.4l.9 .6a4.4 4.4 0 0 1 2.4 3.7l-1.1 1.9-.4 .2-.5-.2a6.2 6.2 0 0 0-5.6-2.2l-.8-.6-1.5-2.3a2.31 2.31 0 0 1-.4-2.5zM44.2 224.1l-2.9 1.3M44.4 234.2l.4 1.7 1.7 2.7a1.58 1.58 0 0 0 2.1 .8 6.3 6.3 0 0 1 4.1 2M49.1 235.6l2.8 4.2M50.8 236.8l.2 1.6M51.5 237.4l-.6 .3M51.7 237.5l-.8 .3M52.1 237.9l-1.1 .4M53 239.4l-1.9 .8"/>
<path d="M62.1 234.6h.1M62.1 234.6a52.8 52.8 0 0 1 7.3 15.5 1.54 1.54 0 0 0 1.6 .5 1.54 1.54 0 0 0 1.1-1.3l-.3 1 .4-.8 .5-.3 11.1 1.2M75.5 234h-.1M83.4 228.9l.2 2.3M83.4 228.9l-7.9 5.1M83.6 231.2l-8.6 5.6-.4 1.1-1.4 7.9 .3 .7 10.5 1.4M115.8 235.4l-.2 .8 .2 .7 11.4 7.7M116 232.9l-.2 2.5-32 15M116 232.9l-32 15M130.5 228.5l-11.2-1.1-.7 .8-2.8 7.1M130.7 226l-.2 2.5M145.9 237.7l5.4 7.6"/>
<path d="M147.8 236.9l6.1 12.1M157.7 232.2l6.9 7.9M159.1 230l6.9 8.4M159.2 229.6l-.7 2.3-32.1 15M159.2 229.6l-32 15M166 238.4l-1.4 1.7M173.1 225l-11.8-7.5-.5-.1-.7 .6-4.7 6.7v.8l2.6 3.2M173.9 222.7l-.8 2.3M176.7 234.4l1.4 3.2M178.1 237.6l-26.1 12.3M178.1 237.6l-24.2 11.4M178.6 222.4l5.6 7.4"/>
<path d="M184.2 229.8l-.6 1.4-19 8.9M184.2 229.8l-18.2 8.6M211.4 221.5h203M221.8 236v56M237.5 236v56M313.3 236v56M339.3 236v56M359.3 236v56M375 236v48M375.4 228.5h24M415 236h-203.2v56M27.6 246.9l7.8 .2"/>
<path d="M27.6 246.9l.7 2.2 7.8 .2M34.7 243.6l-7.1 3.3M39.9 258l-5.4 5.1 1.1 2M41.1 260l-5.5 5.1M43.5 246.1v-1a4.3 4.3 0 0 0-.5-3.4l-1.4-2.1a1.04 1.04 0 0 0-1.7-.6 21.1 21.1 0 0 0 2.7 14.7 .75 .75 0 0 0 1.3 .2l1.1-1.7M44.6 243.4l1.8-1.1a4.3 4.3 0 0 1 4.9 1.9 12.4 12.4 0 0 1 3.3 11.1l-1 1.3-1.7 .7a5.4 5.4 0 0 1-5.6-2.9 11.3 11.3 0 0 1-2.3-10zM45.1 249.6l.4 1.3M45.1 249.6h-.4M45.2 246.2l-.4-.6-.4 1.8 .3 2.2M45.2 244.9h.1a2.08 2.08 0 0 1 2.7 0v.6l.9 .7M45.2 244.9l.4 .6M45.5 250.9h-.4l1.2 2.2 1.5 1.8v-.6"/>
<path d="M45.6 245.5l-.4 .7M46.3 244.5l-1.1 .4M47.7 256.7l.3-.1 .5 .1a6.3 6.3 0 0 0 5.7 2.2l.7 .6 1.6 2.3a1.88 1.88 0 0 1 .1 2.7 7.7 7.7 0 0 1-7.6-2.2 4.4 4.4 0 0 1-2.5-3.7zM47.8 254.3l.9 .6M48 245.3l-2.4 .2M48.5 245.9l-3.3 .3M48.6 246v1.6l.1 .4h.2M48.6 247.6l-3.9 2M48.6 256.8a2.87 2.87 0 0 0 .9 3.6 10.3 10.3 0 0 0 7.5 3.7M48.7 254.9v.6M48.8 246.2l.1 1.8M48.9 246.2v-.6l1.5 1.7 1.1 2.3h-.4"/>
<path d="M48.9 248l-3.8 1.6M49.2 249.6l-3.7 1.3M49.2 249.6h.2l1.4 2.1-.1 .2M49.2 249.6l1.5 2.3M49.4 246.1l-.5 .1M50.7 251.9l-2.9 2.4M51.1 249.6l.5 1.3h.4l.2 1.5v1.4l-.3 1.1-.4-.6M51.4 249.3l-.3 .3M51.5 254.3l-.5 .6 .3 .7a2.11 2.11 0 0 1-2.6-.1M51.6 254.2l-2.9 1.3M51.9 252.5l-3.2 2.4M51.9 252.5v.3l.3 .2"/>
<path d="M51.9 252.5l.3 .1M52.2 253.5l-.7 .8M55.9 245.1a1.13 1.13 0 0 1 1.7 .8 20.8 20.8 0 0 1 2.2 14.2 1.07 1.07 0 0 1-1.6-.7l-1.5-2.1a4.5 4.5 0 0 1-.4-3.6 22 22 0 0 0-1.5-6.4l.1-.8zM56.9 245.1l-.4 .7v1a17.1 17.1 0 0 1 1.4 8.3l.5 1.2 1.7 2.6M59.9 252.9l-2 1M68 259.3l12.2 8.1M68 259.3l1-2-.2 1 .3 .5 11.4 7.7M84 247.9l-.2 2.5M99.2 259.7l5.4 7.5M101.1 258.8l6.1 12.1M102 241.8l-.2 1 .3 .6 10.4 8.1M111 254.1l6.9 7.9"/>
<path d="M112.4 251.9l6.9 8.4M112.5 251.5l-.8 2.3-31.5 14.8M112.5 251.5l-32 15M126.4 246.9l-11.9-7.5-.4-.1-.7 .6-4.8 6.8 .1 .7 2.6 3.2M127.2 244.6l-.8 2.3M137.8 252.6l1.4 3.3M138.4 252.4l.2 .9M138.6 253.3h-.5M139.2 255.9l-33.9 15.9M139.2 255.9l-32 15M150.2 246.6l1.8 3.3M150.8 247.6l-12.2 5.7"/>
<path d="M151.3 245.3l-1.4 1.7-32 15M151.3 245.3l-32 15M153.9 249l-1.9 .9M211.8 244h163.2M211.8 252h163.2M211.8 260h203.2M394.9 242.3v8.8l-17-1.5v-5.6l17-1.5M42.3 261.9l-6.7 3.2M48.3 268.5l.6 .9M48.9 269.4l.6 .1M48.9 269.1v.3M50.6 270.2l-.1 12.5 1.4 1.1"/>
<path d="M52 271.1l-.1 12.7M56.6 264.5h.1M57.3 272.7l4.2 15.8 1.4 .3M58.5 272.6l4.4 16.2M62.1 271.5h.1M62.1 271.5l.5 .1 .4 .5 8.1 15.8M78.2 279.5l-.5 1.4M80.2 268.6l-11.6-7.7-.5 .1-.9 4.6 .2 .9 10.8 13M80.2 267.4v1.2M80.5 266.5l-.3 .9M91.1 274.6l1.4 3.2M91.7 274.3l.2 .9"/>
<path d="M91.9 275.2h-.5M92.5 277.8l-1.8 .9M92.5 277.8l-21.4 10.1M103.5 268.5l1.8 3.3M104.1 269.5l-12.2 5.7M104.6 267.2l-1.4 1.7-25.5 12M104.6 267.2l-26.4 12.3M107.2 270.9l-1.9 .9M119.3 260.3l-1.4 1.7M211.8 268h203.2M211.8 276h203.2M262.5 268v24"/>
<path d="M272.5 268v24M288.3 268v24M6.1 292h408.9v-287h-408.9v287.1M59.3 280.3l-7.4 3.5M69.9 285.5l-7 3.3M77.7 280.9l-10.8-12.9-.6-.1-1.8 2.2a.93 .93 0 0 0-.6 1.1l8.2 16.1-1 .6M105 292v5M210 292v5M211.8 284h203.2M315 292v5"/>
<circle cx="251.7" cy="68.2" r="1.75"/>
<circle cx="251.7" cy="86.2" r="25.1"/>
<circle cx="251.7" cy="86.2" r="10.5"/>
<circle cx="251.7" cy="86.2" r="3.3"/>
<circle cx="251.7" cy="104.2" r="1.75"/>
<circle cx="404.8" cy="246.8" r="5.6"/>
<circle cx="404.8" cy="246.8" r="2.81"/>
</g>
<path d="M377.9 246.8h33M404.8 254.3v-14" fill="none" stroke="#000" stroke-width=".3" stroke-dasharray=".6 .6 1.8 .6" stroke-linecap="butt"/>
<path d="M118.5 39.4l.8 .5-2.2 2.7zM226.6 49.7l2.4 2.6-.8 .5zM39.5 64.2l.9 .5-1.9 2.9zM173.2 61.3l1 .4-1.9 3zM274.5 119.1l.8-.6 1.6 3.1zM27.8 140.4l3.5-.5v1zM170.8 139.9l3.5 .5-3.5 .5z" fill="#000"/>
<!-- layer: 03___PRT_ALL_CURVES -->
<path d="M36.8 61.2h1.6M47.3 61.2h.2M157.5 184.9l-.5 .2" fill="none" stroke="#000" stroke-width=".3"/>
<g font-size="7.3">
<text x="295.9" y="28.3">技术要求</text>
<text x="295.9" y="50.8">1.滚刷胶皮不允许出现变形歪斜</text>
<text x="295.9" y="58.3">2.表面不允许出现油渍脏污</text>
<text x="295.9" y="65.8">3.抛光面不允许出现划痕</text>
<text x="295.9" y="73.3">4.零部件及组件颜色详见CMF</text>
<text x="295.9" y="80.8">5.滚刷盖板不允许出现松动、错位</text>
</g>
<g font-size="5.1">
<text x="58.6" y="33.6">3</text>
<text x="127.8" y="31.7">2</text>
<text x="186.3" y="41.7">1</text>
<text x="95.2" y="139.5">146.5±0.3</text>
<text x="215.6" y="205.7">3</text>
<text x="223.6" y="205.7">020316.0015</text>
<text x="269.6" y="205.7">X9辊子</text>
<text x="321.6" y="205.7">1</text>
<text x="331.6" y="205.7">PC+ABS</text>
<text x="215.6" y="212.7">2</text>
<text x="223.6" y="212.7">020316.0016</text>
<text x="269.6" y="212.7">X9滚刷胶皮</text>
<text x="321.6" y="212.7">1</text>
<text x="331.6" y="212.7">EPDM 40A</text>
<text x="215.6" y="219.7">1</text>
<text x="223.6" y="219.7">020316.0017</text>
<text x="269.6" y="219.7">X9滚刷盖板</text>
<text x="321.6" y="219.7">1</text>
<text x="331.6" y="219.7">PC+ABS</text>
<text x="214.3" y="227.6">序</text>
<text x="322.8" y="227.6">数</text>
<text x="376.6" y="226.7">单件</text>
<text x="388.6" y="226.7">总计</text>
<text x="214.3" y="232.8">号</text>
<text x="240.2" y="230.2">图号</text>
<text x="289.2" y="230.2">名称</text>
<text x="322.8" y="232.8">量</text>
<text x="347.7" y="230.2">材料</text>
<text x="382.2" y="233.7">重量</text>
<text x="401.7" y="230.2">备注</text>
</g>
<text font-size="4.8" x="216.2" y="33.3" transform="rotate(55 216.2 33.3)">⌀87.8</text>
<g font-size="4.6">
<text x="52" y="4.7">1</text>
<text x="156.9" y="4.7">2</text>
<text x="261.9" y="4.7">3</text>
<text x="366.9" y="4.7">4</text>
<text x="2.1" y="76.5">A</text>
<text x="416.7" y="76.5">A</text>
<text x="1.9" y="184.2">B</text>
<text x="416.7" y="184.2">B</text>
<text x="52" y="296.7">1</text>
<text x="156.9" y="296.7">2</text>
<text x="261.9" y="296.7">3</text>
<text x="362.3" y="296.7">4</text>
</g>
<text font-size="4.4" x="358.6" y="289.5">元鼎智能科技(苏州)有限公司</text>
<g font-size="3.7">
<text x="388.6" y="257.2">单位:mm</text>
<text x="213.1" y="265.2">标记</text>
<text x="226" y="265.2">处数</text>
<text x="271.7" y="265.2">描述</text>
<text x="317.1" y="265.2">文件变更号</text>
<text x="345.6" y="265.2">签名</text>
<text x="362.6" y="265.2">日 期</text>
<text x="386.8" y="265.2">版本号 V1</text>
<text x="213.1" y="273.2">设计</text>
<text x="263.9" y="273.2">标准</text>
<text x="321.7" y="273.2">材 料</text>
<text x="343.8" y="273.2">装配图</text>
<text x="362.6" y="273.2">名 称</text>
<text x="385.9" y="273.2">X9滚刷组件</text>
<text x="213.1" y="281.2">校对</text>
<text x="263.9" y="281.2">工艺</text>
<text x="321.7" y="281.2">重 量</text>
<text x="362.6" y="281.2">图 号</text>
<text x="384.9" y="281.2">070215.0003</text>
<text x="213.1" y="289.2">审核</text>
<text x="263.9" y="289.2">批准</text>
<text x="314.4" y="289.2">共1 页 第1 页</text>
<text x="341.9" y="289.2">比例:1:1</text>
</g>
</svg>
